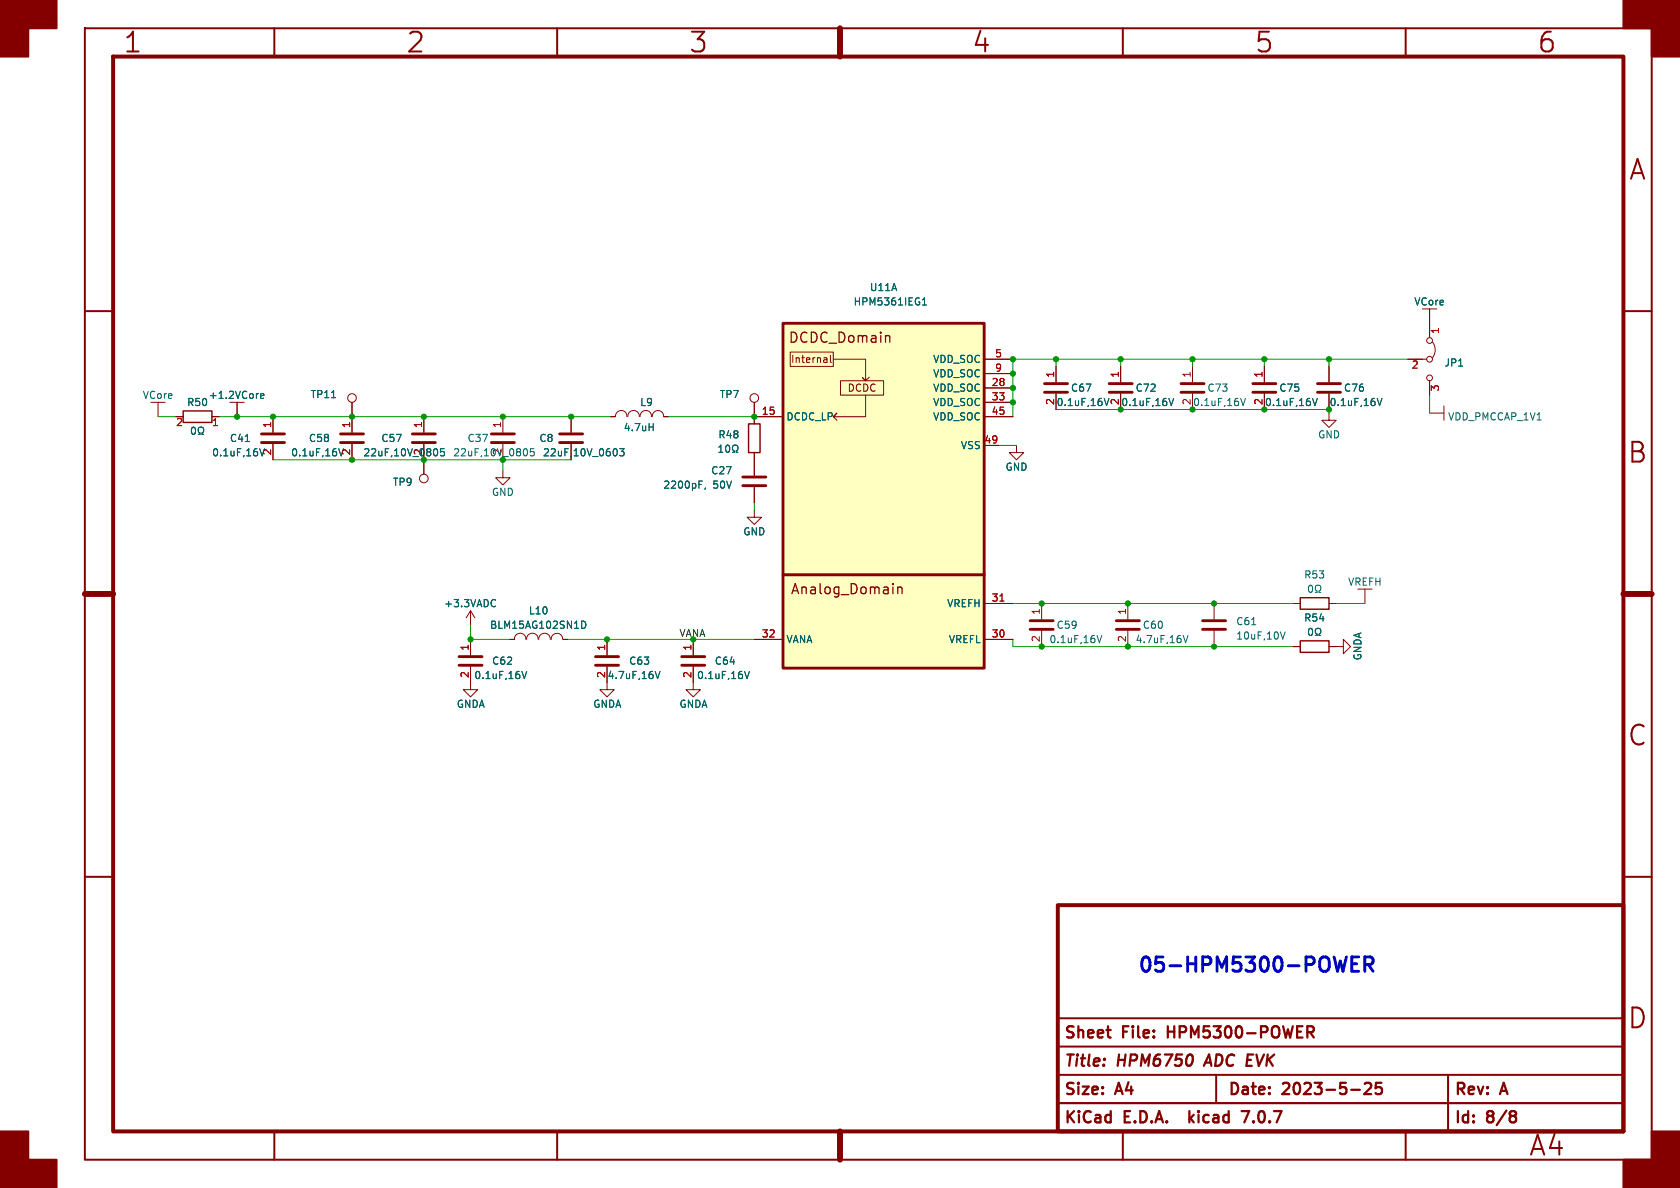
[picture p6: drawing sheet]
<svg xmlns="http://www.w3.org/2000/svg" width="297mm" height="210mm" viewBox="0 0 297 210" stroke-linecap="round" stroke-linejoin="round" font-family="sans-serif">
<g fill="none" stroke="#840000" stroke-width=".35">
<path d="M15 5h277v200h-277zM48.5 5v5M98.5 5v5M148.5 5v5M198.5 5v5M248.5 5v5M15 55h5M287 55h5M15 105h5M287 105h5M15 155h5M287 155h5"/>
<path d="M187 195h100M187 190h100M187 185h100M187 180h100M215 190v5M256 190v10M48.5 200v5M98.5 200v5M148.5 200v5M198.5 200v5M248.5 200v5"/>
</g>
<path d="M20 10h267v190h-267zM187 160h100v40h-100z" fill="none" stroke="#840000" stroke-width=".7"/>
<path d="M148.5 5v5M15 105h5M287 105h5M148.5 200v5" fill="none" stroke="#840000" stroke-width="1.1"/>
<g fill="#840000" stroke="#840000" stroke-width=".35">
<path d="M0 0h10v5h-5v5h-5z"/>
<path d="M0 200h5v5h5v5h-10z"/>
<path d="M287 0h10v10h-5v-5h-5z"/>
<path d="M292 200h5v10h-10v-5h5z"/>
</g>
<path d="M206.5 181.4v2M206.5 182.4h1.1M210.3 196.4v2M210.5 197.6l.5 .8M211 197.1l-.7 .7M213.7 186.4l-.9 2M219.5 196.4h1.3l-.8 2M231.6 182.5l.7 .9M231.9 181.4a.54 .54 0 0 1 .4 .5 .54 .54 0 0 1-.4 .6M241.3 191.6l.3-.2h.4a.54 .54 0 0 1 .3 .9l-1.1 1.1h1.2M244.2 191.4h-.9l-.1 1 .3-.2 .6 .1 .2 .3-.1 .6-.3 .2h-.4l-.3-.2M267.6 196.4l.4 .4-.1 .3-.3 .2 .4 .3v.4l-.4 .4" fill="none" stroke="#840000" stroke-width=".4"/>
<g fill="none" stroke="#840000" stroke-width=".18">
<path d="M252.7 54.6v5.1M27.9 71.1v2.6M31.1 73.7h1.3M37.5 73.7h1.2M41.9 71.1v2.6M48.3 73.7v2.8M48.3 78.5v2.8M62.2 71.1v5.4M62.2 78.5v2.8M74.9 73.7v2.8M74.9 78.5v5.3M88.9 73.7v2.8"/>
<path d="M88.9 78.5v2.8M101 73.7v2.8M101 78.5v2.8M107.9 73.7h.8M108.8 73.7a1.01 1.01 0 0 1 1-1.1 1.01 1.01 0 0 1 1 1.1M111 73.7a1.02 1.02 0 0 1 1-1.1 1.02 1.02 0 0 1 1 1.1M113.2 73.7a1.01 1.01 0 0 1 1-1.1 1.01 1.01 0 0 1 1 1.1M115.3 73.7a1.01 1.01 0 0 1 1-1.1 1.01 1.01 0 0 1 1 1.1h.8M133.3 71.1v3.8M133.3 73.7h5.1M139.7 62.2h7.6v2.6h-7.6zM146 63.2l.2 .2v.7"/>
<path d="M146.2 64l-.1 .1M146.2 63.5l-.1 .1M146.8 62.8v1.1l.2 .2M147.3 63.5h5.7v3.8l-.6-.6 .6 .6 .7-.6M148.6 67.3h7.6v2.6h-7.6zM153 69.9v3.8h-5.7l.7-.7-.7 .7 .7 .6M174 78.7h2.5M174 73.7h5.1M174 68.6h5.1M174 71.1h5.1M174 63.5h5.1M174 66h5.1"/>
<path d="M179.7 78.7v1.3h1.3l-1.3 1.3-1.3-1.3h1.3M186.7 64.8v2.8M186.7 69.6v2.8M198.1 64.8v2.8M198.1 69.6v2.8M210.8 64.8v2.8M210.8 69.6v2.8M223.5 64.8v2.8M223.5 69.6v2.8M234.9 73v1.3h1.3l-1.3 1.3-1.2-1.3h1.2M234.9 64.8v2.8M234.9 69.6v2.8"/>
<path d="M248.9 63.5h3.3M252.7 73h2.6M252.7 67.3v2.6M253.2 60.5a2.26 2.26 0 0 1 0 2.7M255.3 71.8v2.5M88.9 83.2v1.3h-1.3l1.3 1.2 1.3-1.2h-1.3M133.3 90.2v1.2h-1.2l1.2 1.3 1.3-1.3h-1.3M133.3 80v4.1M133.3 86.1v2.8M83.2 117.9v4h1.3l-1.3 1.3-1.3-1.3h1.3M83.2 108l-.8 1.2M83.2 108v2.5"/>
<path d="M83.2 113v2.8M83.2 108l.7 1.2M90.2 113h.7M91 113a1.01 1.01 0 0 1 1-1.1 1.01 1.01 0 0 1 1 1.1M93.1 113a1.01 1.01 0 0 1 1-1.1 1.01 1.01 0 0 1 1 1.1M95.2 113a1.02 1.02 0 0 1 1.1-1.1 1.02 1.02 0 0 1 1 1.1M97.5 113a1.01 1.01 0 0 1 1-1 1.01 1.01 0 0 1 1 1M99.6 113h.7M107.3 117.9v4h1.3l-1.3 1.3-1.3-1.3h1.3M107.3 113v2.8M122.6 117.9v4h1.2l-1.2 1.3-1.3-1.3h1.3M122.6 113v2.8"/>
<path d="M133.3 113h5.1M174 113h5.1M174 106.7h5.1M184.1 106.7v2.8M184.1 111.5v2.8M199.4 106.7v2.8M199.4 111.5v2.8M214.6 106.7v2.8M214.6 111.5v2.8M228.6 106.7h1.3M228.6 114.3h1.3M234.9 114.3h2.6v-1.3l1.3 1.3-1.3 1.3v-1.3"/>
<path d="M234.9 106.7h1.3M241.3 104.1v2.6"/>
<circle cx="62.2" cy="70.4" r=".76"/>
<circle cx="133.3" cy="70.4" r=".76"/>
<circle cx="252.7" cy="60.2" r=".51"/>
<circle cx="252.7" cy="66.8" r=".51"/>
<circle cx="252.7" cy="63.5" r=".51"/>
<circle cx="74.9" cy="84.6" r=".76"/>
</g>
<g fill="none" stroke="#840000" stroke-width=".51">
<path d="M138.4 57.2h35.6v60.9h-35.6zM46.2 78.2h4.1M46.2 76.7h4.1M60.2 78.2h4.1M60.2 76.7h4.1M72.9 78.2h4.1M72.9 76.7h4.1M86.9 78.2h4M86.9 76.7h4M98.9 78.2h4.1M98.9 76.7h4.1M184.7 69.3h4"/>
<path d="M184.7 67.8h4M196.1 69.3h4.1M196.1 67.8h4.1M208.8 69.3h4.1M208.8 67.8h4.1M221.5 69.3h4.1M221.5 67.8h4.1M232.9 69.3h4.1M232.9 67.8h4.1M131.3 85.9h4.1M131.3 84.3h4.1M81.2 117.6h4"/>
<path d="M81.2 116.1h4M105.3 117.6h4M105.3 116.1h4M120.5 117.6h4.1M120.5 116.1h4.1M138.4 101.6h35.6M182.1 111.3h4.1M182.1 109.7h4.1M197.4 111.3h4M197.4 109.7h4M212.6 111.3h4.1M212.6 109.7h4.1"/>
</g>
<g fill="none" stroke="#006464" stroke-width=".18">
<path d="M163.1 53.9h.7M163.1 53l.3-.4v1.3M34 75.6l.1-.1a.68 .68 0 0 1 .5 .6 .68 .68 0 0 1-.5 .7 .84 .84 0 0 1-.1-1.2zM35 76.8h.3v-.3a.54 .54 0 0 1-.2-.7 .54 .54 0 0 1 .7-.2 .58 .58 0 0 1-.1 .9v.3h.3M43.4 78h.7M45.9 79.3l.4 1.3M46.1 70l.6-.1-.1-.3h-.4l-.1 .2v.6h.5M58.6 70.3h.7M59.9 79.3l.4 1.3M77.2 79.4l.2 .4-.2 .7M78.5 79.3h-.6v.6l.1-.1 .5 .1 .1 .1-.1 .5-.2 .1-.4-.1M93.1 79.4l.1 .4-.1 .7"/>
<path d="M94.4 79.3h-.6l-.1 .6 .2-.1 .4 .1 .2 .1-.1 .5-.2 .1-.5-.1M109 79.4l.1 .4-.1 .7M109.5 79.3h.8l-.4 .5 .4 .1v.6l-.2 .1-.6-.1M114.8 75.5h.7M115.5 74.9v1.2M127.1 80h.7M127.1 79l.3-.3v1.3M128.4 78.8l.2-.1a.68 .68 0 0 1 .4 .6 .68 .68 0 0 1-.4 .7l-.2-.2-.1-.3zM129.5 80h.3v-.3a.54 .54 0 0 1-.3-.7 .54 .54 0 0 1 .8-.3 .58 .58 0 0 1-.1 1v.3h.3M195.2 70.4l.4 1.3 .5-1.3M206.6 70.4l.5 1.3 .4-1.3M219.3 70.4l.5 1.3 .4-1.3"/>
<path d="M232 70.4l.5 1.3 .4-1.3M243.5 70.4l.4 1.3 .4-1.3M123.6 85h.6M124.7 86.2l-.1 .3M87.4 106l.2 .1M87.6 107.1l-.2 .2M92.3 118.7l.4 1.3 .4-1.3M102.8 109.8a.64 .64 0 0 1 .8 .6 .64 .64 0 0 1-.8 .7M115.8 118.7l.5 1.3 .4-1.3M131.6 118.7l.5 1.3 .4-1.3M193.9 112.3l.5 1.3 .4-1.3M209.2 112.3l.4 1.3 .4-1.3"/>
<path d="M221.3 110.4h.7M226.4 111.7l.4 1.3 .4-1.3M231.5 111.1h.1a.68 .68 0 0 1 .5 .6 .68 .68 0 0 1-.5 .6 .84 .84 0 0 1-.1-1.2zM231.5 103.5l.1-.1a.68 .68 0 0 1 .5 .7 .68 .68 0 0 1-.5 .6 .84 .84 0 0 1-.1-1.2zM232.5 112.3h.3v-.2a.54 .54 0 0 1-.2-.7 .54 .54 0 0 1 .7-.3 .58 .58 0 0 1-.1 1v.2h.3M232.5 104.7h.3v-.2a.54 .54 0 0 1-.2-.8 .54 .54 0 0 1 .7-.2 .58 .58 0 0 1-.1 1v.2h.3"/>
</g>
<path d="M32.4 72.6h5.1v2.1h-5.1zM132.3 74.9h2.1v5.1h-2.1zM229.9 105.7h5v2h-5zM229.9 113.3h5v2h-5z" fill="none" stroke="#840000" stroke-width=".25"/>
<path d="M138.4 57.2h35.6v60.9h-35.6z" fill="#ffffc2" stroke="#ffffc2" stroke-width=".18"/>
<path d="M156.8 59.3l.4 .1 .1 .2v.9M158.7 103.8v1.2M158.7 103.9a.44 .44 0 0 1 .8 .1v1" fill="none" stroke="#840000" stroke-width=".22"/>
<path d="M176.8 106.3h.7" fill="none" stroke="#a90000" stroke-width=".18"/>
<path d="M238 169.2l-.6 2.5M239 170.4h.8M240.2 169.2h-1.2v2.5h1.2M241.3 170.5h1a.69 .69 0 0 0 .5-.7 .69 .69 0 0 0-.5-.6h-1v2.5M241.9 170.5l.8 1.2" fill="none" stroke="#0000c2" stroke-width=".51"/>
<g fill="none" stroke="#009600" stroke-width=".18">
<path d="M27.9 73.7h3.2M38.7 73.7h69.2M118.1 73.7h15.2M176.5 78.7h3.2M186.7 72.4h48.2v.6M186.7 63.5v1.3M198.1 63.5v1.3M210.8 63.5v1.3M223.5 63.5v1.3M234.9 63.5v1.3M248.9 63.5h-69.8v10.2M252.7 69.9v3.1"/>
<path d="M48.3 81.3h52.7M88.9 81.3v1.9M133.3 88.9v1.3M83.2 110.5v2.5h7M100.3 113h33M179.1 106.7h49.5M179.1 113v1.3h49.5M236.2 106.7h5.1"/>
</g>
<g fill="#009600" stroke="#009600" stroke-width=".18">
<circle cx="133.3" cy="73.7" r=".46"/>
<circle cx="179.1" cy="71.1" r=".46"/>
<circle cx="107.3" cy="113" r=".46"/>
<circle cx="122.6" cy="113" r=".46"/>
<circle cx="179.1" cy="63.5" r=".46"/>
<circle cx="179.1" cy="66" r=".46"/>
<circle cx="210.8" cy="63.5" r=".46"/>
<circle cx="223.5" cy="63.5" r=".46"/>
<circle cx="186.7" cy="63.5" r=".46"/>
<circle cx="198.1" cy="63.5" r=".46"/>
<circle cx="179.1" cy="68.6" r=".46"/>
<circle cx="184.1" cy="114.3" r=".46"/>
<circle cx="184.1" cy="106.7" r=".46"/>
<circle cx="199.4" cy="114.3" r=".46"/>
<circle cx="214.6" cy="106.7" r=".46"/>
<circle cx="199.4" cy="106.7" r=".46"/>
<circle cx="234.9" cy="63.5" r=".46"/>
<circle cx="214.6" cy="114.3" r=".46"/>
<circle cx="62.2" cy="73.7" r=".46"/>
<circle cx="48.3" cy="73.7" r=".46"/>
<circle cx="62.2" cy="81.3" r=".46"/>
<circle cx="74.9" cy="73.7" r=".46"/>
<circle cx="41.9" cy="73.7" r=".46"/>
<circle cx="88.9" cy="73.7" r=".46"/>
<circle cx="101" cy="73.7" r=".46"/>
<circle cx="83.2" cy="113" r=".46"/>
</g>
<g font-size="4.9" fill="#840000">
<text x="21.7" y="9.8">1</text>
<text x="71.7" y="9.8">2</text>
<text x="121.7" y="9.8">3</text>
<text x="171.7" y="9.8">4</text>
<text x="221.7" y="9.8">5</text>
<text x="271.7" y="9.8">6</text>
<text x="287.8" y="32.3">A</text>
<text x="287.6" y="82.3">B</text>
<text x="287.6" y="132.3">C</text>
<text x="287.6" y="182.3">D</text>
<text x="270.2" y="204.8">A4</text>
</g>
<text font-size="3.5" fill="#0000c2" x="201" y="172">05-HPM5300-POWER</text>
<g font-size="2.8" fill="#840000">
<text x="188" y="184.1">Sheet</text>
<text x="198.6" y="184.1">File:</text>
<text x="207.3" y="184.1">HPM5300-POWER</text>
<text x="188" y="189.1">Title:</text>
<text x="197.7" y="189.1">HPM6750</text>
<text x="214" y="189.1">ADC EVK</text>
<text x="188" y="194.1">Size:</text>
<text x="197.5" y="194.1">A4</text>
<text x="217" y="194.1">Date:</text>
<text x="226.9" y="194.1">2023-5-25</text>
<text x="257" y="194.1">Rev:</text>
<text x="265.5" y="194.1">A</text>
<text x="188" y="199.1">KiCad</text>
<text x="198.9" y="199.1">E.D.A.</text>
<text x="211.9" y="199.1">kicad</text>
<text x="222.2" y="199.1">7.0.7</text>
<text x="257" y="199.1">Id:</text>
<text x="263" y="199.1">8/8</text>
</g>
<g font-size="2.5" fill="#840000">
<text x="139.3" y="60.9">DCDC_Domain</text>
<text x="139.7" y="105.4">Analog_Domain</text>
</g>
<g font-size="1.8" fill="#006464">
<text x="153.7" y="51.7">U11A</text>
<text x="150.8" y="54.2">HPM5361IEG1</text>
<text x="249.9" y="54.2">VCore</text>
<text x="164.9" y="64.4">VDD_SOC</text>
<text x="255.3" y="65">JP1</text>
<text x="25.1" y="70.7">VCore</text>
<text x="33" y="72">R50</text>
<text x="36.8" y="70.7">+1.2VCore</text>
<text x="54.8" y="70.6">TP11</text>
<text x="113.1" y="72">L9</text>
<text x="127.2" y="70.6">TP7</text>
<text x="164.9" y="69.4">VDD_SOC</text>
<text x="164.9" y="72">VDD_SOC</text>
<text x="164.9" y="66.9">VDD_SOC</text>
<text x="186.7" y="72">0.1uF,16V</text>
<text x="189.2" y="69.4">C67</text>
<text x="200.7" y="69.4">C72</text>
<text x="210.6" y="71.7" transform="rotate(-90 210.6 71.7)">2</text>
<text x="213.4" y="69.4">C73</text>
<text x="226.1" y="69.4">C75</text>
<text x="237.5" y="69.4">C76</text>
<text x="110.2" y="76.4">4.7uH</text>
<text x="126.9" y="77.7">R48</text>
<text x="138.9" y="74.5">DCDC_LP</text>
<text x="164.9" y="74.5">VDD_SOC</text>
<text x="232.9" y="77.7">GND</text>
<text x="255.9" y="74.5">VDD_PMCCAP_1V1</text>
<text x="37.4" y="80.9">0.1uF,16V</text>
<text x="40.5" y="78.3">C41</text>
<text x="51.4" y="80.9">0.1uF,16V</text>
<text x="54.5" y="78.3">C58</text>
<text x="67.3" y="78.3">C57</text>
<text x="82.6" y="78.3">C37</text>
<text x="88.6" y="80.6" transform="rotate(-90 88.6 80.6)">2</text>
<text x="95.3" y="78.3">C8</text>
<text x="95.9" y="80.9">22uF,10V_0603</text>
<text x="169.8" y="79.6">VSS</text>
<text x="177.7" y="83.4">GND</text>
<text x="69.4" y="86.1">TP9</text>
<text x="86.9" y="87.9">GND</text>
<text x="117.2" y="86.6">2200pF,</text>
<text x="125.6" y="84">C27</text>
<text x="126" y="86.6">50V</text>
<text x="131.3" y="94.8">GND</text>
<text x="78.4" y="107.5">+3.3VADC</text>
<text x="167.4" y="107.5">VREFH</text>
<text x="230.5" y="102.5">R53</text>
<text x="238.2" y="103.7">VREFH</text>
<text x="86.5" y="111.4">BLM15AG102SN1D</text>
<text x="93.4" y="108.8">L10</text>
<text x="138.9" y="113.9">VANA</text>
<text x="167.7" y="113.9">VREFL</text>
<text x="185.4" y="113.9">0.1uF,16V</text>
<text x="186.7" y="111.4">C59</text>
<text x="200.7" y="113.9">4.7uF,16V</text>
<text x="201.9" y="111.4">C60</text>
<text x="218.4" y="110.7">C61</text>
<text x="218.4" y="113.3">10uF,10V</text>
<text x="230.5" y="110.1">R54</text>
<text x="86.9" y="117.7">C62</text>
<text x="111.1" y="117.7">C63</text>
<text x="126.3" y="117.7">C64</text>
<text x="240.9" y="116.8" transform="rotate(-90 240.9 116.8)">GNDA</text>
<text x="80.7" y="125.3">GNDA</text>
<text x="83.8" y="120.2">0.1uF,16V</text>
<text x="104.8" y="125.3">GNDA</text>
<text x="107.3" y="120.2">4.7uF,16V</text>
<text x="120" y="125.3">GNDA</text>
<text x="123.1" y="120.2">0.1uF,16V</text>
</g>
<g font-size="1.8" fill="#a90000">
<text x="254.7" y="59.1" transform="rotate(-90 254.7 59.1)">1</text>
<text x="175.8" y="63.2">5</text>
<text x="175.8" y="65.8">9</text>
<text x="249.5" y="65.5">2</text>
<text x="175.2" y="68.3">28</text>
<text x="175.2" y="70.9">33</text>
<text x="186.4" y="71.7" transform="rotate(-90 186.4 71.7)">2</text>
<text x="186.4" y="66.9" transform="rotate(-90 186.4 66.9)">1</text>
<text x="197.9" y="71.7" transform="rotate(-90 197.9 71.7)">2</text>
<text x="197.9" y="66.9" transform="rotate(-90 197.9 66.9)">1</text>
<text x="210.6" y="66.9" transform="rotate(-90 210.6 66.9)">1</text>
<text x="223.3" y="71.7" transform="rotate(-90 223.3 71.7)">2</text>
<text x="223.3" y="66.9" transform="rotate(-90 223.3 66.9)">1</text>
<text x="254.7" y="69.3" transform="rotate(-90 254.7 69.3)">3</text>
<text x="31" y="75.6">2</text>
<text x="37.4" y="75.6">1</text>
<text x="48" y="75.8" transform="rotate(-90 48 75.8)">1</text>
<text x="62" y="75.8" transform="rotate(-90 62 75.8)">1</text>
<text x="74.7" y="75.8" transform="rotate(-90 74.7 75.8)">1</text>
<text x="88.6" y="75.8" transform="rotate(-90 88.6 75.8)">1</text>
<text x="134.6" y="73.4">15</text>
<text x="175.2" y="73.4">45</text>
<text x="48" y="80.6" transform="rotate(-90 48 80.6)">2</text>
<text x="62" y="80.6" transform="rotate(-90 62 80.6)">2</text>
<text x="74.7" y="80.6" transform="rotate(-90 74.7 80.6)">2</text>
<text x="173.9" y="78.5">49</text>
<text x="175.2" y="106.4">31</text>
<text x="134.6" y="112.8">32</text>
<text x="175.2" y="112.8">30</text>
<text x="183.9" y="113.6" transform="rotate(-90 183.9 113.6)">2</text>
<text x="183.9" y="108.8" transform="rotate(-90 183.9 108.8)">1</text>
<text x="199.1" y="113.6" transform="rotate(-90 199.1 113.6)">2</text>
<text x="199.1" y="108.8" transform="rotate(-90 199.1 108.8)">1</text>
<text x="82.9" y="120" transform="rotate(-90 82.9 120)">2</text>
<text x="82.9" y="115.1" transform="rotate(-90 82.9 115.1)">1</text>
<text x="107.1" y="120" transform="rotate(-90 107.1 120)">2</text>
<text x="107.1" y="115.1" transform="rotate(-90 107.1 115.1)">1</text>
<text x="122.3" y="120" transform="rotate(-90 122.3 120)">2</text>
<text x="122.3" y="115.1" transform="rotate(-90 122.3 115.1)">1</text>
</g>
<g font-size="1.8" fill="#840000">
<text x="139.7" y="64.4">Internal</text>
<text x="149.7" y="69.5">DCDC</text>
</g>
<g font-size="1.8" fill="#009600">
<text x="198.1" y="72">0.1uF,16V</text>
<text x="210.8" y="72">0.1uF,16V</text>
<text x="223.5" y="72">0.1uF,16V</text>
<text x="235" y="72">0.1uF,16V</text>
<text x="64.1" y="80.9">22uF,10V_0805</text>
<text x="80" y="80.9">22uF,10V_0805</text>
</g>
<text font-size="1.8" fill="#0f0f0f" x="120" y="112.7">VANA</text>
</svg>
